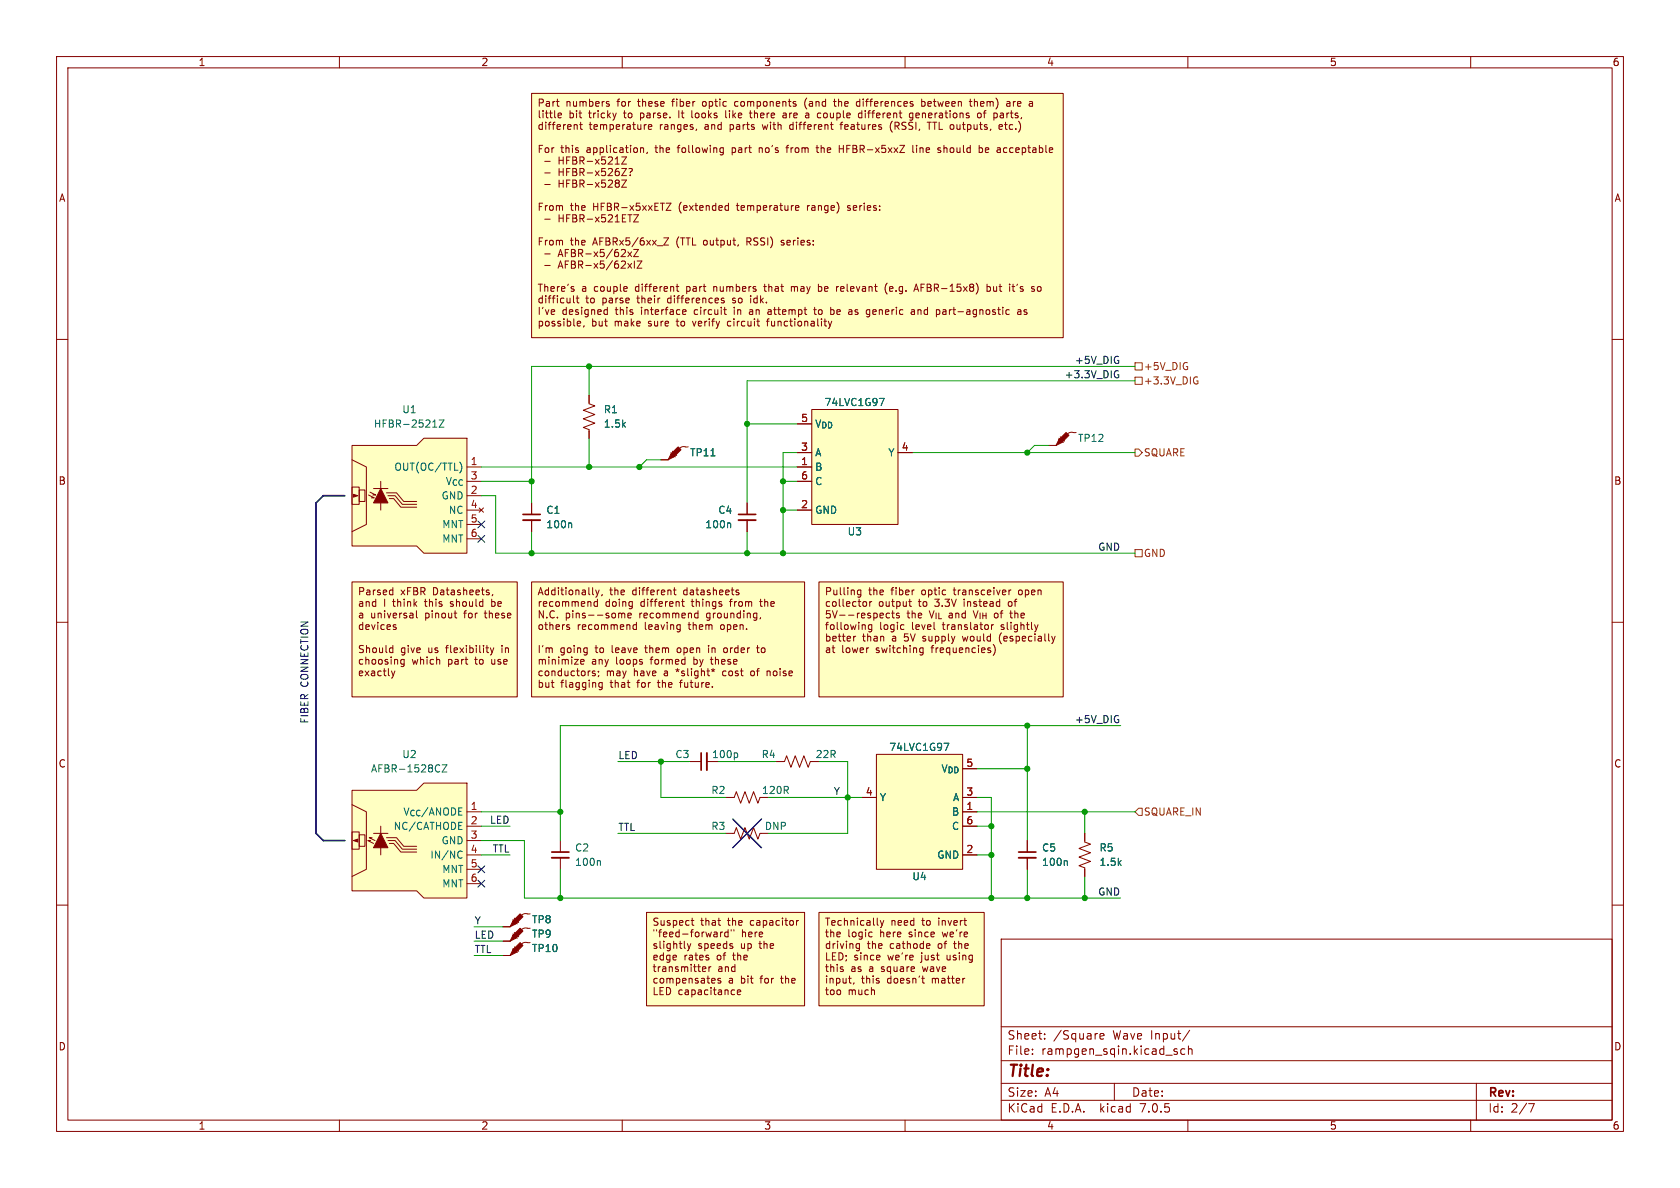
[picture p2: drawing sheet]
<svg xmlns="http://www.w3.org/2000/svg" width="297mm" height="210mm" viewBox="0 0 297 210" stroke-linecap="round" stroke-linejoin="round" font-family="sans-serif">
<path d="M0 0h297v210h-297z" fill="#fff" stroke="#fff" stroke-width=".18"/>
<g fill="none" stroke="#840000" stroke-width=".18">
<path d="M10 10h277v190h-277zM12 12h273v186h-273zM60 10v2M110 10v2M160 10v2M210 10v2M260 10v2M10 60h2M285 60h2M10 110h2M285 110h2M10 160h2"/>
<path d="M285 160h2M177 166h108v32h-108zM60 198v2M110 198v2M160 198v2M177 194.5h108M177 191.5h108M177 187.5h108M177 181.5h108M182.5 186.3v.1M182.5 185.5v.1M184.7 183.6v.1"/>
<path d="M184.7 182.8v.1M194.5 183.2l.7-.1-.1-.3-.4-.1-.2 .2v.7h.6M197 191.5v3M207.6 185.8l.5 .2 .1 .1-.1 .2-.4 .1M207.6 185.5h.5M209.5 185.5l-.5-.1-.3 .3v.4l.2 .2h.6M210 198v2M210.1 185.5l.2-.1 .4 .1v.9M210.1 184.9v1.5M210.3 182.1l-1.3 2M260 198v2M261 191.5v6.5"/>
<path d="M270.2 195.1h1l-.6 1.5"/>
</g>
<g fill="#ffffc2" stroke="#ffffc2" stroke-width=".18">
<path d="M62.2 102.9h29.2v20.3h-29.2z"/>
<path d="M144.8 161.3h29.2v16.5h-29.2z"/>
<path d="M114.3 161.3h27.9v16.5h-27.9z"/>
<path d="M94 16.5h94v43.2h-94z"/>
<path d="M144.8 102.9h43.2v20.3h-43.2z"/>
<path d="M94 102.9h48.2v20.3h-48.2z"/>
</g>
<g fill="#840000">
<path d="M90.7 165.4l.5 .5-1 .5z"/>
<path d="M90.7 165.4l1.2-1.3 .6 .5-1.3 1.3z"/>
</g>
<path d="M90.7 165.1l.7 .8M90.9 164.8l.8 .8" fill="none" stroke="#480000" stroke-width=".18"/>
<path d="M88.9 166.4h1.3M90.7 165.4l.5 .5-1 .5zM90.7 165.4l1.2-1.3 .6 .5-1.3 1.3zM93.7 164.1h-.2a1.37 1.37 0 0 0-1.3 .2" fill="none" stroke="#840000" stroke-width=".18"/>
<path d="M62.2 78.7h11.5l1.2-1.2h7.6v20.3h-7.6l-1.2-1.3h-11.5z" fill="#ffffc2"/>
<g fill="none" stroke="#840000" stroke-width=".18">
<path d="M62.2 78.7h11.5l1.2-1.2h7.6v20.3h-7.6l-1.2-1.3h-11.5zM62.2 86.1h1.3v3.1h-1.3zM62.2 81.3l2.6 1.3v10.1l-2.6 1.3M63.5 86.6h1v2h-1zM65.2 87.5l1 .5h-.5M65.4 87l1 .5h-.5M66 86.4h2.6M67.3 85.1v1.3M67.3 88.9v1.3M68.3 87.1h1.8l1.3 1.5h2.3M68.6 87.6h1.2l1.3 1.6h2.6M68.8 88.1h.8l1.3 1.6h2.8"/>
<path d="M82.5 82.6h2.6M82.5 87.6h2.6M82.5 90.2h2.6M82.5 92.7h2.6M82.5 95.3h2.6M84.7 89.8l.8 .8M85.5 89.8l-.8 .8M132.1 88.9v2M132.1 91.9v2.1"/>
</g>
<g fill="#840000" stroke="#840000" stroke-width=".18">
<path d="M62.5 87.4l.7 .2-.7 .3z"/>
<path d="M67.3 86.4l1.3 2.5h-2.6z"/>
</g>
<path d="M76.5 75.5h.7M77.7 74.2h.8l-.8 1.3h.8M81.3 81.7a1.49 1.49 0 0 1 0 1.9M129 92.4l.2 .2v.7" fill="none" stroke="#006464" stroke-width=".18"/>
<path d="M130.6 91.9h3" fill="none" stroke="#840000" stroke-width=".33"/>
<path d="M130.6 90.9h3" fill="none" stroke="#840000" stroke-width=".3"/>
<g fill="#840000">
<path d="M187.2 77.7l.5 .5-1 .5z"/>
<path d="M187.2 77.7l1.3-1.2 .5 .5-1.3 1.2z"/>
</g>
<path d="M187.2 77.5l.8 .7M187.5 77.2l.7 .8" fill="none" stroke="#480000" stroke-width=".18"/>
<path d="M185.4 78.7h1.3M187.2 77.7l.5 .5-1 .5zM187.2 77.7l1.3-1.2 .5 .5-1.3 1.2zM190.2 76.5h-.2a1.37 1.37 0 0 0-1.3 .2" fill="none" stroke="#840000" stroke-width=".18"/>
<path d="M62.2 139.7h11.5l1.2-1.3h7.6v20.4h-7.6l-1.2-1.3h-11.5z" fill="#ffffc2"/>
<g fill="none" stroke="#840000" stroke-width=".18">
<path d="M62.2 139.7h11.5l1.2-1.3h7.6v20.4h-7.6l-1.2-1.3h-11.5zM121.9 134.6h2.1M125 134.6h2M62.2 147.1h1.3v3h-1.3zM62.2 142.2l2.6 1.3v10.2l-2.6 1.2M63.5 147.6h1v2h-1zM65.5 148.6h-.5l1 .5M65.8 148.1h-.5l1 .5M66 147.3h2.6M67.3 146.1v1.2M67.3 149.9v1.2M68.3 148.1h1.8l1.3 1.5h2.3"/>
<path d="M68.6 148.6h1.2l1.3 1.5h2.6M68.8 149.1h.8l1.3 1.5h2.8M82.5 143.5h2.6M82.5 146.1h2.6M82.5 148.6h2.6M82.5 151.1h2.6M82.5 153.7h2.6M82.5 156.2h2.6M128.3 147.3h1.5l.4-1 .7 2 .8-2 .8 2 .7-2 .8 2 .4-1h1.5"/>
</g>
<g fill="#840000" stroke="#840000" stroke-width=".18">
<path d="M62.5 148.6l.7-.3v.5z"/>
<path d="M67.3 147.3l1.3 2.6h-2.6z"/>
</g>
<path d="M77.7 135.3h.1M77.7 136.3v.1M78.2 135.2h.8l-.8 1.3h.8M130.3 133.1l.1 .2-.1 .6M81.3 150.4l.4 .2M81.7 151.6l-.4 .1" fill="none" stroke="#006464" stroke-width=".18"/>
<path d="M125 133.1v3" fill="none" stroke="#840000" stroke-width=".33"/>
<path d="M124 133.1v3" fill="none" stroke="#840000" stroke-width=".3"/>
<path d="M129.5 144.8l5.1 5.1M134.6 144.8l-5.1 5.1" fill="none" stroke="#000084" stroke-width=".25"/>
<g fill="#840000">
<path d="M90.7 162.8l.5 .5-1 .5z"/>
<path d="M90.7 162.8l1.2-1.3 .6 .6-1.3 1.2z"/>
</g>
<path d="M90.7 162.6l.7 .7M90.9 162.3l.8 .8" fill="none" stroke="#480000" stroke-width=".18"/>
<g fill="none" stroke="#840000" stroke-width=".18">
<path d="M104.1 69.9v1.5l1.1 .4-2.1 .7 2.1 .8-2.1 .7 2.1 .8-2.1 .8 1 .3v1.6M141 74.9h2.5M143.5 72.4h15.2v20.3h-15.2zM94 88.9v2M94 91.9v2.1M141 82.6h2.5M141 90.2h2.5M141 80h2.5M141 85.1h2.5M158.7 80h2.6M137.2 134.6h1.5l.4-1 .7 2 .8-2 .8 2 .7-2 .8 2 .4-1h1.5M99.1 148.6v2"/>
<path d="M99.1 151.6v2.1M128.3 141h1.5l.4-1 .7 2 .8-2 .8 2 .7-2 .8 2 .4-1M181.6 148.6v2M181.6 151.6v2.1M191.8 147.3v1.5l1 .4-2 .8 2 .7-2 .8 2 .8-2 .7 1 .4v1.5M88.9 163.8h1.3M90.7 162.8l.5 .5-1 .5zM90.7 162.8l1.2-1.3 .6 .6-1.3 1.2zM93.7 161.5l-.2 .1a1.37 1.37 0 0 0-1.3 .2"/>
</g>
<path d="M92.5 91.9h3M97.5 151.6h3.1M180.1 151.6h3" fill="none" stroke="#840000" stroke-width=".33"/>
<path d="M92.5 90.9h3M97.5 150.6h3.1M180.1 150.6h3" fill="none" stroke="#840000" stroke-width=".3"/>
<path d="M155.5 70.4h.8l-.5 1.3M100.9 92.4l.2 .2v.7M106 152.1l.1 .2v.7M188.5 152.1l.2 .2v.7" fill="none" stroke="#006464" stroke-width=".18"/>
<path d="M143.5 72.4h15.2v20.3h-15.2z" fill="#ffffc2" stroke="#ffffc2" stroke-width=".18"/>
<g fill="#840000">
<path d="M118.6 80.3l.5 .5-1 .5z"/>
<path d="M118.6 80.3l1.3-1.3 .5 .5-1.3 1.3z"/>
</g>
<path d="M118.9 79.8l.7 .7M118.6 80l.8 .8" fill="none" stroke="#480000" stroke-width=".18"/>
<path d="M121.7 79h-.2a1.37 1.37 0 0 0-1.4 .2M116.8 81.3h1.3M118.6 80.3l.5 .5-1 .5zM118.6 80.3l1.3-1.3 .5 .5-1.3 1.3zM154.9 133.4h15.3v20.3h-15.3zM152.4 141h2.5M170.2 143.5h2.5M170.2 151.1h2.5M170.2 141h2.5M170.2 146.1h2.5" fill="none" stroke="#840000" stroke-width=".18"/>
<path d="M154.9 133.4h15.3v20.3h-15.3z" fill="#ffffc2" stroke="#ffffc2" stroke-width=".18"/>
<path d="M166.9 131.4h.8l-.5 1.3" fill="none" stroke="#006464" stroke-width=".18"/>
<g fill="#840000">
<path d="M90.7 167.9l.5 .5-1 .5z"/>
<path d="M90.7 167.9l1.2-1.3 .6 .5-1.3 1.3z"/>
</g>
<path d="M90.7 167.6l.7 .8M90.9 167.4l.8 .7" fill="none" stroke="#480000" stroke-width=".18"/>
<g fill="none" stroke="#840000" stroke-width=".18">
<path d="M94 16.5h94v43.2h-94zM98.4 17.9h.4M98.7 18.8h.1M107.4 17.9l.3 .1M107.4 18.4h.3v.2l-.1 .2h-.3M108.9 20l-.3 .8M132.6 19.6l.1 1.2M140.4 17.9l.3 .1M140.4 18.4h.3l.1 .2-.2 .2h-.3M147.3 17.9h.5M147.5 17.5l.1 1.2M151.9 17.9l-.4 .1-.1 .2 .1 .5 .4 .1"/>
<path d="M152.4 19.6v1.2M161.4 18.4v.3M161.4 20v1l-.3 .3-.3-.1M162.9 18.7l.4 .1M162.9 17.5v1.3M163.3 17.9l-.4 .1M171.4 17.9h.4M171.5 17.5v1.1l.3 .2M178 18h.5v.8M178.5 18.2l-.4 .1-.2 .2 .2 .3 .4-.1M182.1 17.9h.3l.1 .2v.7M182.5 18.7l-.4 .1"/>
<path d="M182.5 18.2l-.4 .1M96.3 28.5h1M96.3 30.6h1M96.3 32.6h1M96.3 38.7h1M98.7 20.4l.6-.1-.1-.3h-.4l-.1 .2v.6h.5M101.9 22l.1 .2v.7M102.5 22h.5M102.7 21.6v1.1l.3 .2M109.9 29.8h.9l-.9 1.3h.9M109.9 31.8h.9l-.9 1.3h.9M110.8 27.7l-.9 1.3h.9"/>
<path d="M111.2 29.8h.4l.2 .2-.4 .6M111.4 30.9v.2M112.9 38l-.9 1.2h.9M113.2 26.1v.9M113.2 26.2l.2-.1 .3 .1 .1 .8M114.4 26.9l-.1 .2M114.7 22.1v.7h.5M115.2 22.1v.2l-.6 .2M117.8 35.9h.8l-.8 1.3h.8M123.2 22.8l-.2 .3M127.4 26.2h.5M127.4 26.9h.5"/>
<path d="M127.9 26.1v1l-.3 .3-.3-.1M128.4 36.3l.4 .1M128.8 37.1l-.4 .1M128.8 35.9v1.3M138.9 20.3h-.3l-.2 .2 .1 .3h.4M138.9 26.1h.5M140.6 36.8l.6-.2v-.2l-.4-.1-.2 .2 .1 .6h.5M142.9 20l.1 .8M143 20.3h-.4l-.2 .2 .2 .3h.4M144.3 26.1h.4M144.4 25.7l.1 1.2M144.6 20l-.1 .2 .1 .5 .1 .1h.4"/>
<path d="M147 22.7l.3 .2M148.4 25.7v1.3M148.4 26.3h.7M152.4 20h-.4l-.2 .2 .1 .6h.5M157.5 21.8l-.1 .5 .1 .7M159.1 25.7h.8l-.8 1.3h.8M161.4 25.7v1.1l.2 .2M161.4 20h-.4l-.2 .2 .1 .6h.5M166.3 26.2l-.3-.1-.2 .3 .5 .3M166.3 26.8l-.1 .2-.4-.1M172.9 20l-.1 .6 .2 .2h.3l.2-.2-.2-.6M173.1 26.2l.4-.1 .2 .3-.1 .5h-.5"/>
<path d="M173.1 25.7v1.3M176.3 20.1v.6M176.7 26.1l.2 .2v.7M176.8 22l-.2 .2v.5l.2 .2 .4-.1M176.9 26.9l-.2 .1M176.9 26.4l-.2 .1M177.2 22.3l-.6 .2M96.3 44.9h1M96.3 46.9h1M101.3 51.1l.2 .2-.2 .2M101.3 50.7h.1M101.4 52.3v1.1l.2 .1"/>
<path d="M101.9 52.7h.5M102 52.3v1.1l.4 .1M102.6 56.8l.1 .3-.7 .1M102.6 57.6h-.4M103.3 57.6l-.2 .2M106.9 55.5h.5M107.4 54.3v1.3M110.7 50.7l.2 .3-.6 .1M110.8 51.4l-.1 .1M111 44.5l.7 .9M111 46.6l.7 .8M111.7 44.5l-.7 .9"/>
<path d="M111.7 46.6l-.7 .8M112.1 46.1v1.3M112.6 46.1h.9l-.9 1.3h.9M112.9 44.1l-.9 1.3h.9M117.3 42.1h.9l-.9 1.2h.9M119.5 50.7h.5M119.7 50.2v1.1l.3 .2M120.7 54.9l.2-.2h.2l.2 .2v.1l-.6 .2M120.7 55.4l.2 .2 .3-.1M127.9 54.7h.5M128 52.8l-.3-.1-.2 .2 .1 .2 .4 .1v.3h-.5M128.1 54.3v1.1l.3 .2"/>
<path d="M130.5 43.3l-.1 .2M133.8 56.8h.5M134.2 57.6h.1M135.5 56.8h.5M143.8 54.7h.5M144 54.3l.1 1.2M144.7 50.2v1.3M144.7 51.4l.1 .1M144.8 50.7h-.1M145.7 56.8h.4M146 57.6h.1M146.4 56.8l.3 .8"/>
<path d="M146.7 57.6l-.3 .5M146.9 55.5l.3 .1M146.9 54.3v1.3M147 56.8l-.3 .8M147.2 54.7l-.3 .1M147.9 50.7v.8M148.3 50.7l-.4 .2M150.1 55.5l.4 .1M150.4 54.7l-.3 .1M150.5 55.1l-.4 .1M153.3 55.5h.5M153.3 54.8h.5"/>
<path d="M153.7 55.9l-.4 .1M156.8 50a1.46 1.46 0 0 0 0 2M161.1 54.8h.5l.1 .8M161.6 51.5l.4-1.3 .4 1.3M161.7 51.1h.6M161.7 55l-.4 .1-.2 .2 .2 .3 .4-.1M165.7 54.7l.3 .1 .2 .2-.1 .5-.4 .1M174.5 50.7h.4l.2 .2-.1 .5h-.5M174.5 50.2v1.3M178.4 54.8l-.3-.1-.3 .3 .1 .5h.5M178.9 50.7h.5M179.1 50.2v1.1l.2 .2"/>
<path d="M179.9 54.8h.5l.1 .8M180.5 55l-.4 .1-.2 .2 .2 .3 .4-.1M182.4 50.9l.5 .4-.2 .2-.3-.1M182.8 50.7h-.3l-.1 .1M104.1 69.9v1.2M104.1 76.2v1.3M141 74.9h2.5M94 88.9v2M94 91.9v2.1M116.8 81.3h1.3M132.1 88.9v2M132.1 91.9v2.1"/>
<path d="M141 82.6h2.5M141 90.2h2.5M141 80h2.5M141 85.1h2.5M158.7 80h2.6M62.2 102.9h29.2v20.3h-29.2zM69.1 114.5l.4 .1M69.1 104.3l.4 .1M69.2 118.6l.3 .9M69.5 114.1v1.3M69.5 115.3l-.4 .1M69.5 103.9v1.2"/>
<path d="M69.5 105.1h-.4M69.5 119.5l-.3 .4M69.7 110.9h.3l.1 .2-.2 .2h-.3M69.7 110.4l.3 .1M69.8 118.6l-.3 .9M70.9 116.7v.6l.2 .1h.3M71.4 116.6v1l-.2 .2h-.3M73 108.4v.8M73 109.2h-.1M73 108.7l-.1 .1M73.6 108v1.1l.2 .1M80.3 108.4h.5"/>
<path d="M80.5 109.1l.3 .1M85.9 114.5h.5M86.1 115.3l.3 .1M86.3 104.7l.2 .2-.2 .2M86.3 104.3l.1 .1M86.7 114.5l.3 .9M87 115.4l-.3 .4M87.1 105.1l-.1 .2M87.3 114.5l-.3 .9M94 102.9h48.2v20.3h-48.2zM100.4 110.9h.3v.2l-.2 .2h-.2M102.7 116.6v.8h.5"/>
<path d="M103.2 116.6l.1 .3-.6 .1M103.7 114.5l.1 .1M103.8 114.5l-.1 1.2M103.8 115.3l-.1 .1M104.8 118.7v.3l.4 .1 .1 .2-.2 .2-.4-.1M104.8 105.1h.2M105.3 104.3l.3 .8M105.6 105.1l-.3 .5M105.6 106.4l-.3-.1-.3 .3 .1 .5h.5M105.6 105.9v1.3M105.7 118.7l.1 .1M105.8 118.7v.1"/>
<path d="M105.9 119.4l-.2 .2M105.9 118.7l-.1 .1M105.9 104.3l-.3 .8M106.5 105.1l-.2 .2M109.4 108.4v.8M109.8 108.4l.1 .2M109.9 108.6v.6M110 108.4l-.1 .2M110.4 108.4l.1 .8M111.1 108.4v.8h.4M111.5 108.4l.1 .3-.6 .1M111.7 106.3l.1 .1"/>
<path d="M111.8 106.3l-.1 1.2M111.8 107.1l-.1 .1M112.5 110.5l-.4-.1-.2 .3 .1 .5h.5M112.5 110v1.3M119 104.3h.5M119.2 103.9v1.1l.3 .1M119.9 110.4l.4 .1M120.3 111.2l-.4 .1M120.3 110.4v1.1l-.3 .2M120.5 106.3h.5M120.7 105.9v1.1l.3 .2M122.8 109l.2 .2h.4"/>
<path d="M122.9 108.5l-.1 .1M123.4 108v1.2M125.8 118.4l.3 .1M126.1 118.2v.3M126.1 118.5l-.2 .2M126.1 118.5l.1 .2M126.4 118.4l-.3 .1M127.6 106.8v.3M130.6 104.4l-.3-.1-.2 .2 .1 .2 .4 .1v.3h-.5M133.7 108.4h.1M133.7 114.5h.5M133.8 108.4l-.1 1.1"/>
<path d="M133.8 109.2h-.1M133.9 114.1l.1 1.2M134.5 109.2l-.2 .2M144.8 102.9h43.2v20.3h-43.2zM150.9 112.5v.8M151 112.6l-.1 .1M152.2 104.4l-.4-.1-.2 .2 .1 .6h.5M152.2 104.3v1l-.3 .3-.3-.1M152.8 106.3l.3 .1 .1 .2v.5l-.4 .1M153.5 114.5h.1M153.6 110.5l-.1 .2 .1 .5 .2 .1 .3-.1M153.8 106.3v.9"/>
<path d="M154.1 110.4v1.1l-.2 .2-.3-.1M154.1 106.3l-.3 .3M156.8 108.4l-.1 .2v.5l.2 .1h.4M157.8 108v1.1l.3 .1M158.5 108.4v.4l.5 .1v.2l-.2 .1h-.3M159.4 110.4l.4 .1M159.8 111.2l-.4 .1M160.6 106.3h.5M160.8 105.9v1.1l.3 .2M161.5 104.3h.1M162.6 115.1l.2 .3 .4-.1M162.6 114.6v.2"/>
<path d="M163.2 114.5v1l-.3 .3-.3-.1M165.2 111.2l.1 .1M174.7 110.6v.6M174.8 114.9l.3 .1 .1 .2-.2 .2h-.3M174.8 114.5l.3 .1M175.3 110.4v.9M175.4 110.5l-.1 .2M175.6 113.9a1.46 1.46 0 0 1 0 2M178.4 104.3v.8M178.7 104.3l-.3 .2M182.9 110.4l.3 .9M183.2 111.3l-.1 .3"/>
<path d="M183.5 110.4l-.3 .9M185.9 112.5l.3 .8M186.2 113.3l-.3 .4M186.5 112.5l-.3 .8M106.5 120.7v1l-.3 .2h-.3M106.5 120.7h-.4l-.2 .2 .1 .5h.5M152.4 141h2.5M170.2 143.5h2.5M170.2 151.1h2.5M170.2 141h2.5M170.2 146.1h2.5M181.6 148.6v2"/>
<path d="M181.6 151.6v2.1M191.8 147.3v1.3M191.8 153.7v1.2M88.9 168.9h1.3M88.9 166.4h1.3M88.9 163.8h1.3M90.7 167.9l.5 .5-1 .5zM90.7 167.9l1.2-1.3 .6 .5-1.3 1.3zM93.7 166.6l-.2 .1a1.37 1.37 0 0 0-1.3 .2M114.3 161.3h27.9v16.5h-27.9zM121.5 166.8l.3 .9M121.8 167.7l-.3 .4"/>
<path d="M122.1 166.8l-.3 .9M122.2 162.7h.5M122.4 162.3v1.1l.3 .2M124.2 171.6l.2 .1h.3M124.2 171.1l.2-.2h.2l.2 .2v.1l-.6 .1M125.3 169.3v.3M125.3 170.9v.8M125.7 170.9l-.4 .2M126.2 172.9l.2 .3-.6 .2M126.4 173.7l-.2 .1M126.9 162.7h.5M127.3 163.6h.1"/>
<path d="M127.4 173l-.3-.1-.2 .2 .1 .2 .4 .1v.3h-.5M127.4 164.8v.8M127.8 164.8l-.4 .2M128.7 164.8h-.3l-.3 .2 .1 .5h.5M128.7 164.3v1.3M129.3 164.3v.3M129.5 167.3v.3M129.7 175h.2M129.7 164.3v.3M129.9 175.8h-.2M130.4 175.4l.6-.1-.1-.3h-.4l-.1 .2v.6h.5M140.8 162.7v.9"/>
<path d="M141.2 162.7l-.4 .3M144.8 161.3h29.2v16.5h-29.2zM149 171.4v.3M151 173.7l-.1 .3M151.5 167.6h.4M151.9 166.8v1l-.2 .3-.3-.1M154.2 165.5l-.4 .1M155.1 163.5l.2 .1M155.5 168.9l.1 .3-.6 .1M155.6 162.7l.3 .9M155.9 163.6l-.3 .4M156.2 162.7l-.3 .9"/>
<path d="M162.9 172.9h.5M163.1 172.5v1.1l.3 .2M164 166.8l.3 .1 .1 .2-.6 .1M164.3 167.6l-.3 .1M170.4 162.7h.5M170.6 172.9l-.3 .1M170.7 163.6h.2"/>
</g>
<path d="M200.7 79.4h.6l.6 .6-.6 .6h-.6zM200.7 66.7h1.2v1.2h-1.2zM200.7 64.1h1.2v1.3h-1.2zM209.7 64.8h.3l-.1 .5M211.2 66.7h.5M211.5 67.3h.3v.5l-.3 .1-.3-.1M200.7 97.2h1.2v1.2h-1.2zM201.3 142.9h.6v1.2h-.6l-.6-.6z" fill="none" stroke="#725600" stroke-width=".18"/>
<path d="M197.4 65.5l.3 .1M197.5 66.3h.3v.4l-.4 .1" fill="none" stroke="#0f0f0f" stroke-width=".18"/>
<path d="M61 87.6h-3.9l-1.2 1.3v58.4l1.2 1.3h3.9" fill="none" stroke="#000084" stroke-width=".3"/>
<g fill="none" stroke="#009600" stroke-width=".18">
<path d="M104.1 64.8v5.1M104.1 77.5v5.1M132.1 74.9h8.9M185.4 78.7h-2.5l-1.3 1.3M200.7 64.8h-106.7v24.1M200.7 67.3h-68.6v21.6M85.1 87.6h2.5v10.2h113.1M85.1 82.6h55.9M85.1 85.1h8.9M94 94v3.8M116.8 81.3h-2.5l-1.3 1.3M132.1 94v3.8"/>
<path d="M138.4 90.2h2.6M138.4 85.1h2.6M141 80h-2.6v17.8M161.3 80h39.4M109.2 134.6h12.7M116.8 134.6v6.4h11.5M127 134.6h10.2M144.8 134.6h5.1v12.7h-14M172.7 135.9h8.9M181.6 128.3v20.3M198.1 128.3h-99v20.3M85.1 148.6h7.6v10.2h105.4"/>
<path d="M85.1 143.5h14M85.1 146.1h5.1M85.1 151.1h5.1M99.1 153.7v5.1M109.2 147.3h19.1M135.9 141h16.5M172.7 143.5h28M172.7 146.1h2.6M172.7 141h2.6v17.8M172.7 151.1h2.6M181.6 153.7v5.1M191.8 143.5v3.8"/>
<path d="M191.8 154.9v3.9M83.8 168.9h5.1M83.8 166.4h5.1M83.8 163.8h5.1"/>
</g>
<path d="M84.5 92.1l1.2 1.2M84.5 94.6l1.2 1.3M85.7 92.1l-1.2 1.2M85.7 94.6l-1.2 1.3M84.5 155.6l1.2 1.2M84.5 153.1l1.2 1.2M85.7 155.6l-1.2 1.2M85.7 153.1l-1.2 1.2" fill="none" stroke="#000084" stroke-width=".18"/>
<path d="M155.5 70.4h.8l-.5 1.3M100.9 92.4l.2 .2v.7M129 92.4l.2 .2v.7M166.9 131.4h.8l-.5 1.3M188.5 152.1l.2 .2v.7" fill="none" stroke="#006464" stroke-width=".18"/>
<g fill="#009600" stroke="#009600" stroke-width=".18">
<circle cx="94" cy="97.8" r=".46"/>
<circle cx="175.3" cy="158.8" r=".46"/>
<circle cx="191.8" cy="158.8" r=".46"/>
<circle cx="181.6" cy="158.8" r=".46"/>
<circle cx="181.6" cy="135.9" r=".46"/>
<circle cx="191.8" cy="143.5" r=".46"/>
<circle cx="181.6" cy="128.3" r=".46"/>
<circle cx="149.9" cy="141" r=".46"/>
<circle cx="99.1" cy="158.8" r=".46"/>
<circle cx="99.1" cy="143.5" r=".46"/>
<circle cx="175.3" cy="151.1" r=".46"/>
<circle cx="175.3" cy="146.1" r=".46"/>
<circle cx="116.8" cy="134.6" r=".46"/>
<circle cx="104.1" cy="64.8" r=".46"/>
<circle cx="94" cy="85.1" r=".46"/>
<circle cx="113" cy="82.6" r=".46"/>
<circle cx="132.1" cy="97.8" r=".46"/>
<circle cx="104.1" cy="82.6" r=".46"/>
<circle cx="138.4" cy="90.2" r=".46"/>
<circle cx="138.4" cy="97.8" r=".46"/>
<circle cx="132.1" cy="74.9" r=".46"/>
<circle cx="138.4" cy="85.1" r=".46"/>
<circle cx="181.6" cy="80" r=".46"/>
</g>
<text font-size="2.8" fill="#840000" x="178" y="190.8">Title:</text>
<g font-size="2.1" fill="#840000">
<text x="178" y="183.9">Sheet:</text>
<text x="186.2" y="183.9">/Square</text>
<text x="196.7" y="183.9">Wave Input/</text>
<text x="178" y="186.6">File:</text>
<text x="184" y="186.6">rampgen_sqin.kicad_sch</text>
<text x="178" y="196.8">KiCad</text>
<text x="178" y="194">Size:</text>
<text x="184.6" y="194">A4</text>
<text x="185.7" y="196.8">E.D.A.</text>
<text x="194.4" y="196.8">kicad</text>
<text x="200" y="194">Date:</text>
<text x="201.5" y="196.8">7.0.5</text>
<text x="263" y="194.2">Rev:</text>
<text x="263" y="196.8">Id:</text>
<text x="267" y="196.8">2/7</text>
</g>
<g font-size="1.8" fill="#840000">
<text x="35" y="11.8">1</text>
<text x="85" y="11.8">2</text>
<text x="135" y="11.8">3</text>
<text x="185" y="11.8">4</text>
<text x="235" y="11.8">5</text>
<text x="285" y="11.8">6</text>
<text x="94.9" y="19.1">Part</text>
<text x="94.9" y="21.2">little</text>
<text x="94.9" y="23.2">different</text>
<text x="100" y="19.1">numbers</text>
<text x="100.5" y="21.2">bit</text>
<text x="104.1" y="23.2">temperature</text>
<text x="104.1" y="21.2">tricky</text>
<text x="109.1" y="19.1">for</text>
<text x="110.4" y="21.2">to</text>
<text x="112.9" y="19.1">these</text>
<text x="113.3" y="21.2">parse.</text>
<text x="116.6" y="23.2">ranges,</text>
<text x="119" y="19.1">fiber</text>
<text x="120.2" y="21.2">It</text>
<text x="122.7" y="21.2">looks</text>
<text x="124.5" y="19.1">optic</text>
<text x="124.6" y="23.2">and</text>
<text x="128.8" y="21.2">like</text>
<text x="129.2" y="23.2">parts</text>
<text x="130.3" y="19.1">components</text>
<text x="133.3" y="21.2">there</text>
<text x="135.1" y="23.2">with</text>
<text x="139.2" y="21.2">are</text>
<text x="140" y="23.2">different</text>
<text x="142.8" y="19.1">(and</text>
<text x="145.6" y="21.2">couple</text>
<text x="148.1" y="19.1">the</text>
<text x="149.2" y="23.2">features</text>
<text x="152.2" y="19.1">differences</text>
<text x="152.9" y="21.2">different</text>
<text x="158" y="23.2">(RSSI,</text>
<text x="162.1" y="21.2">generations</text>
<text x="163.8" y="19.1">between</text>
<text x="164.8" y="23.2">TTL outputs,</text>
<text x="172.5" y="19.1">them)</text>
<text x="174.2" y="21.2">of</text>
<text x="177.2" y="21.2">parts,</text>
<text x="177.7" y="23.2">etc.)</text>
<text x="179.1" y="19.1">are</text>
<text x="94.9" y="27.3">For</text>
<text x="98.7" y="29.3">HFBR-x521Z</text>
<text x="99.1" y="27.3">this</text>
<text x="103.7" y="27.3">application,</text>
<text x="115.9" y="27.3">the</text>
<text x="120" y="27.3">following</text>
<text x="129.7" y="27.3">part</text>
<text x="134.6" y="27.3">no's</text>
<text x="139.6" y="27.3">from</text>
<text x="145.1" y="27.3">the</text>
<text x="149.1" y="27.3">HFBR-x5xxZ</text>
<text x="162.2" y="27.3">line</text>
<text x="166.8" y="27.3">should</text>
<text x="174.2" y="27.3">be</text>
<text x="177.6" y="27.3">acceptable</text>
<text x="10.4" y="35.8">A</text>
<text x="98.7" y="31.4">HFBR-x526Z?</text>
<text x="98.7" y="33.4">HFBR-x528Z</text>
<text x="285.4" y="35.8">A</text>
<text x="94.9" y="37.5">From</text>
<text x="98.7" y="39.6">HFBR-x521ETZ</text>
<text x="100.7" y="37.5">the</text>
<text x="104.8" y="37.5">HFBR-x5xxETZ</text>
<text x="120" y="37.5">(extended</text>
<text x="130.5" y="37.5">temperature</text>
<text x="143" y="37.5">range)</text>
<text x="150.2" y="37.5">series:</text>
<text x="94.9" y="43.6">From</text>
<text x="98.7" y="45.7">AFBR-x5/62xZ</text>
<text x="98.7" y="47.7">AFBR-x5/62xIZ</text>
<text x="100.7" y="43.6">the</text>
<text x="104.8" y="43.6">AFBRx5/6xx_Z</text>
<text x="119.6" y="43.6">(TTL output,</text>
<text x="132.3" y="43.6">RSSI)</text>
<text x="138.5" y="43.6">series:</text>
<text x="94.9" y="51.8">There's</text>
<text x="94.9" y="53.9">difficult</text>
<text x="102.7" y="51.8">a</text>
<text x="103.5" y="53.9">to</text>
<text x="105" y="51.8">couple</text>
<text x="106.4" y="53.9">parse</text>
<text x="112.4" y="51.8">different</text>
<text x="112.7" y="53.9">their</text>
<text x="118.2" y="53.9">differences</text>
<text x="121.5" y="51.8">part</text>
<text x="126.4" y="51.8">numbers</text>
<text x="129.8" y="53.9">so</text>
<text x="133.1" y="53.9">idk.</text>
<text x="135.5" y="51.8">that</text>
<text x="140.4" y="51.8">may</text>
<text x="145.3" y="51.8">be</text>
<text x="148.6" y="51.8">relevant</text>
<text x="157.3" y="51.8">(e.g.</text>
<text x="162.7" y="51.8">AFBR-15x8)</text>
<text x="175.6" y="51.8">but</text>
<text x="179.7" y="51.8">it's</text>
<text x="183.8" y="51.8">so</text>
<text x="94.9" y="55.9">I've</text>
<text x="94.9" y="58">possible,</text>
<text x="99.3" y="55.9">designed</text>
<text x="104.5" y="58">but</text>
<text x="108.6" y="58">make</text>
<text x="108.8" y="55.9">this</text>
<text x="113.4" y="55.9">interface</text>
<text x="114.7" y="58">sure</text>
<text x="119.8" y="58">to</text>
<text x="122.8" y="58">verify</text>
<text x="122.9" y="55.9">circuit</text>
<text x="129" y="58">circuit</text>
<text x="130" y="55.9">in</text>
<text x="132.9" y="55.9">an</text>
<text x="136.2" y="58">functionality</text>
<text x="136.3" y="55.9">attempt</text>
<text x="144.6" y="55.9">to</text>
<text x="147.6" y="55.9">be</text>
<text x="150.9" y="55.9">as</text>
<text x="154.2" y="55.9">generic</text>
<text x="162.3" y="55.9">and</text>
<text x="166.8" y="55.9">part-agnostic</text>
<text x="181.3" y="55.9">as</text>
<text x="10.3" y="85.8">B</text>
<text x="285.3" y="85.8">B</text>
<text x="63.2" y="105.5">Parsed</text>
<text x="63.2" y="107.5">and</text>
<text x="67.7" y="107.5">I think</text>
<text x="70.7" y="105.5">xFBR</text>
<text x="75.2" y="107.5">this</text>
<text x="76.5" y="105.5">Datasheets,</text>
<text x="79.8" y="107.5">should</text>
<text x="87.2" y="107.5">be</text>
<text x="94.9" y="105.5">Additionally,</text>
<text x="94.9" y="107.5">recommend</text>
<text x="106.9" y="107.5">doing</text>
<text x="107.7" y="105.5">the</text>
<text x="111.8" y="105.5">different</text>
<text x="113.2" y="107.5">different</text>
<text x="120.9" y="105.5">datasheets</text>
<text x="122.3" y="107.5">things</text>
<text x="129.2" y="107.5">from</text>
<text x="134.7" y="107.5">the</text>
<text x="145.7" y="105.5">Pulling</text>
<text x="145.7" y="107.5">collector</text>
<text x="153.5" y="105.5">the</text>
<text x="155.2" y="107.5">output</text>
<text x="157.5" y="105.5">fiber</text>
<text x="162.4" y="107.5">to</text>
<text x="163" y="105.5">optic</text>
<text x="165.3" y="107.5">3.3V</text>
<text x="168.8" y="105.5">transceiver</text>
<text x="170.6" y="107.5">instead</text>
<text x="178.5" y="107.5">of</text>
<text x="180.4" y="105.5">open</text>
<text x="63.2" y="109.6">a</text>
<text x="63.2" y="111.6">devices</text>
<text x="65.4" y="109.6">universal</text>
<text x="75.1" y="109.6">pinout</text>
<text x="82.1" y="109.6">for</text>
<text x="85.9" y="109.6">these</text>
<text x="94.9" y="109.6">N.C.</text>
<text x="94.9" y="111.6">others</text>
<text x="99.8" y="109.6">pins--some</text>
<text x="102" y="111.6">recommend</text>
<text x="113" y="109.6">recommend</text>
<text x="113.9" y="111.6">leaving</text>
<text x="121.8" y="111.6">them</text>
<text x="124.9" y="109.6">grounding,</text>
<text x="127.6" y="111.6">open.</text>
<text x="145.7" y="109.6">5V--respects</text>
<text x="145.7" y="111.6">following</text>
<text x="145.7" y="113.7">better</text>
<text x="152.4" y="113.7">than</text>
<text x="155.4" y="111.6">logic</text>
<text x="157.7" y="113.7">a</text>
<text x="159.9" y="113.7">5V supply</text>
<text x="160.3" y="109.6">the</text>
<text x="161.2" y="111.6">level</text>
<text x="164.3" y="109.6">V_{IL}</text>
<text x="166.7" y="111.6">translator</text>
<text x="167.8" y="109.6">and</text>
<text x="170.5" y="113.7">would</text>
<text x="172.3" y="109.6">V_{IH}</text>
<text x="176.1" y="109.6">of</text>
<text x="177" y="113.7">(especially</text>
<text x="177.1" y="111.6">slightly</text>
<text x="179" y="109.6">the</text>
<text x="63.2" y="115.7">Should</text>
<text x="63.2" y="117.7">choosing</text>
<text x="63.2" y="119.8">exactly</text>
<text x="70.7" y="115.7">give</text>
<text x="72.7" y="117.7">which</text>
<text x="75.7" y="115.7">us</text>
<text x="78.9" y="115.7">flexibility</text>
<text x="79.2" y="117.7">part</text>
<text x="84.1" y="117.7">to</text>
<text x="87" y="117.7">use</text>
<text x="88.8" y="115.7">in</text>
<text x="94.9" y="115.7">I'm</text>
<text x="94.9" y="117.7">minimize</text>
<text x="94.9" y="119.8">conductors;</text>
<text x="98.9" y="115.7">going</text>
<text x="104.5" y="117.7">any</text>
<text x="105.2" y="115.7">to</text>
<text x="107.1" y="119.8">may</text>
<text x="108.2" y="115.7">leave</text>
<text x="108.9" y="117.7">loops</text>
<text x="112" y="119.8">have</text>
<text x="114.2" y="115.7">them</text>
<text x="115.1" y="117.7">formed</text>
<text x="117.4" y="119.8">a</text>
<text x="119.7" y="119.8">*slight*</text>
<text x="120" y="115.7">open</text>
<text x="122.8" y="117.7">by</text>
<text x="125.6" y="115.7">in</text>
<text x="126" y="117.7">these</text>
<text x="128" y="119.8">cost</text>
<text x="128.5" y="115.7">order</text>
<text x="133.1" y="119.8">of</text>
<text x="134.5" y="115.7">to</text>
<text x="136.1" y="119.8">noise</text>
<text x="145.7" y="115.7">at</text>
<text x="148.7" y="115.7">lower</text>
<text x="154.8" y="115.7">switching</text>
<text x="164.7" y="115.7">frequencies)</text>
<text x="94.9" y="121.8">but</text>
<text x="99.1" y="121.8">flagging</text>
<text x="107.9" y="121.8">that</text>
<text x="112.7" y="121.8">for</text>
<text x="116.5" y="121.8">the</text>
<text x="120.5" y="121.8">future.</text>
<text x="10.3" y="135.8">C</text>
<text x="285.3" y="135.8">C</text>
<text x="115.3" y="163.9">Suspect</text>
<text x="115.3" y="165.9">&quot;feed-forward&quot;</text>
<text x="115.3" y="168">slightly</text>
<text x="123.3" y="168">speeds</text>
<text x="123.8" y="163.9">that</text>
<text x="128.6" y="163.9">the</text>
<text x="130.9" y="168">up</text>
<text x="131" y="165.9">here</text>
<text x="132.7" y="163.9">capacitor</text>
<text x="134.3" y="168">the</text>
<text x="145.7" y="163.9">Technically</text>
<text x="145.7" y="165.9">the</text>
<text x="145.7" y="168">driving</text>
<text x="149.8" y="165.9">logic</text>
<text x="153.2" y="168">the</text>
<text x="155.5" y="165.9">here</text>
<text x="157.3" y="168">cathode</text>
<text x="157.4" y="163.9">need</text>
<text x="160.7" y="165.9">since</text>
<text x="163" y="163.9">to</text>
<text x="165.9" y="168">of</text>
<text x="165.9" y="163.9">invert</text>
<text x="166.8" y="165.9">we're</text>
<text x="168.9" y="168">the</text>
<text x="115.3" y="170">edge</text>
<text x="115.3" y="172.1">transmitter</text>
<text x="120.8" y="170">rates</text>
<text x="126.7" y="170">of</text>
<text x="126.8" y="172.1">and</text>
<text x="129.7" y="170">the</text>
<text x="145.7" y="170">LED; since</text>
<text x="145.7" y="172.1">this</text>
<text x="150.3" y="172.1">as</text>
<text x="153.6" y="172.1">a</text>
<text x="155.9" y="172.1">square</text>
<text x="156.9" y="170">we're</text>
<text x="162.9" y="170">just</text>
<text x="163.3" y="172.1">wave</text>
<text x="167.5" y="170">using</text>
<text x="115.3" y="174.1">compensates</text>
<text x="115.3" y="176.2">LED capacitance</text>
<text x="128.7" y="174.1">a</text>
<text x="130.9" y="174.1">bit</text>
<text x="134.5" y="174.1">for</text>
<text x="138.3" y="174.1">the</text>
<text x="145.7" y="174.1">input,</text>
<text x="145.7" y="176.2">too</text>
<text x="149.9" y="176.2">much</text>
<text x="152.2" y="174.1">this</text>
<text x="156.8" y="174.1">doesn't</text>
<text x="164.8" y="174.1">matter</text>
<text x="10.3" y="185.8">D</text>
<text x="285.3" y="185.8">D</text>
<text x="35" y="199.8">1</text>
<text x="85" y="199.8">2</text>
<text x="135" y="199.8">3</text>
<text x="185" y="199.8">4</text>
<text x="235" y="199.8">5</text>
<text x="285" y="199.8">6</text>
</g>
<g font-size="1.8" fill="#0f0f0f">
<text x="190" y="64.4">+5V_DIG</text>
<text x="188.2" y="67">+3.3V_DIG</text>
<text x="194.1" y="97.4">GND</text>
<text x="190" y="127.9">+5V_DIG</text>
<text x="109.2" y="134.3">LED</text>
<text x="147.4" y="140.6">Y</text>
<text x="86.6" y="145.7">LED</text>
<text x="109.2" y="147">TTL</text>
<text x="87.1" y="150.8">TTL</text>
<text x="194.1" y="158.4">GND</text>
<text x="83.8" y="166">LED</text>
<text x="83.8" y="163.5">Y</text>
<text x="83.8" y="168.6">TTL</text>
</g>
<g font-size="1.8" fill="#725600">
<text x="202.1" y="65.6">+5V_DIG</text>
<text x="202.1" y="68.1">+3.3V_DIG</text>
<text x="202.1" y="80.8">SQUARE</text>
<text x="202.1" y="98.6">GND</text>
<text x="202.1" y="144.3">SQUARE_IN</text>
</g>
<g font-size="1.8" fill="#006464">
<text x="145.7" y="71.9">74LVC1G97</text>
<text x="66" y="75.8">HFBR-2521Z</text>
<text x="71.1" y="73.2">U1</text>
<text x="106.7" y="73.2">R1</text>
<text x="106.7" y="75.8">1.5k</text>
<text x="144" y="75.8">V_{DD}</text>
<text x="69.7" y="83.4">OUT(OC/TTL)</text>
<text x="121.9" y="80.8">TP11</text>
<text x="144" y="83.4">B</text>
<text x="144" y="80.8">A</text>
<text x="157" y="80.8">Y</text>
<text x="190.5" y="78.3">TP12</text>
<text x="78" y="88.5">GND</text>
<text x="78.7" y="85.9">V_{CC}</text>
<text x="144" y="85.9">C</text>
<text x="78.2" y="93.5">MNT</text>
<text x="79.3" y="91">NC</text>
<text x="96.5" y="91">C1</text>
<text x="96.5" y="93.5">100n</text>
<text x="124.6" y="93.5">100n</text>
<text x="126.9" y="91">C4</text>
<text x="144" y="91">GND</text>
<text x="149.8" y="94.8">U3</text>
<text x="78.2" y="96.1">MNT</text>
<text x="65.5" y="136.7">AFBR-1528CZ</text>
<text x="71.1" y="134.2">U2</text>
<text x="119.3" y="134.2">C3</text>
<text x="125.8" y="134.2">100p</text>
<text x="134.6" y="134.2">R4</text>
<text x="144.1" y="134.2">22R</text>
<text x="157.1" y="132.9">74LVC1G97</text>
<text x="166.4" y="136.7">V_{DD}</text>
<text x="125.7" y="140.5">R2</text>
<text x="134.6" y="140.5">120R</text>
<text x="155.4" y="141.8">Y</text>
<text x="168.5" y="141.8">A</text>
<text x="69.6" y="146.9">NC/CATHODE</text>
<text x="71.3" y="144.3">V_{CC}/ANODE</text>
<text x="78" y="149.4">GND</text>
<text x="125.7" y="146.9">R3</text>
<text x="135.2" y="146.9">DNP</text>
<text x="168.3" y="144.3">B</text>
<text x="168.3" y="146.9">C</text>
<text x="76" y="152">IN/NC</text>
<text x="78.2" y="154.5">MNT</text>
<text x="101.6" y="150.7">C2</text>
<text x="101.6" y="153.2">100n</text>
<text x="161.2" y="155.8">U4</text>
<text x="165.7" y="152">GND</text>
<text x="184.2" y="150.7">C5</text>
<text x="184.2" y="153.2">100n</text>
<text x="194.3" y="150.7">R5</text>
<text x="194.3" y="153.2">1.5k</text>
<text x="78.2" y="157">MNT</text>
<text x="94" y="165.9">TP9</text>
<text x="94" y="163.4">TP8</text>
<text x="94" y="168.5">TP10</text>
</g>
<g font-size="1.8" fill="#a90000">
<text x="141.6" y="74.7">5</text>
<text x="83.2" y="82.3">1</text>
<text x="141.6" y="82.3">1</text>
<text x="141.6" y="79.8">3</text>
<text x="159.4" y="79.8">4</text>
<text x="83.2" y="87.4">2</text>
<text x="83.2" y="84.8">3</text>
<text x="83.2" y="89.9">4</text>
<text x="141.6" y="89.9">2</text>
<text x="141.6" y="84.8">6</text>
<text x="83.2" y="92.5">5</text>
<text x="83.2" y="95">6</text>
<text x="170.8" y="135.6">5</text>
<text x="83.2" y="143.3">1</text>
<text x="153" y="140.7">4</text>
<text x="170.8" y="143.3">1</text>
<text x="170.8" y="140.7">3</text>
<text x="83.2" y="145.8">2</text>
<text x="83.2" y="148.3">3</text>
<text x="170.8" y="145.8">6</text>
<text x="83.2" y="150.9">4</text>
<text x="83.2" y="153.4">5</text>
<text x="83.2" y="156">6</text>
<text x="170.8" y="150.9">2</text>
</g>
<g font-size="1.8" fill="#0000c2">
<text x="54.6" y="121.5" transform="rotate(-90 54.6 121.5)">CONNECTION</text>
<text x="54.6" y="128" transform="rotate(-90 54.6 128)">FIBER</text>
</g>
</svg>
